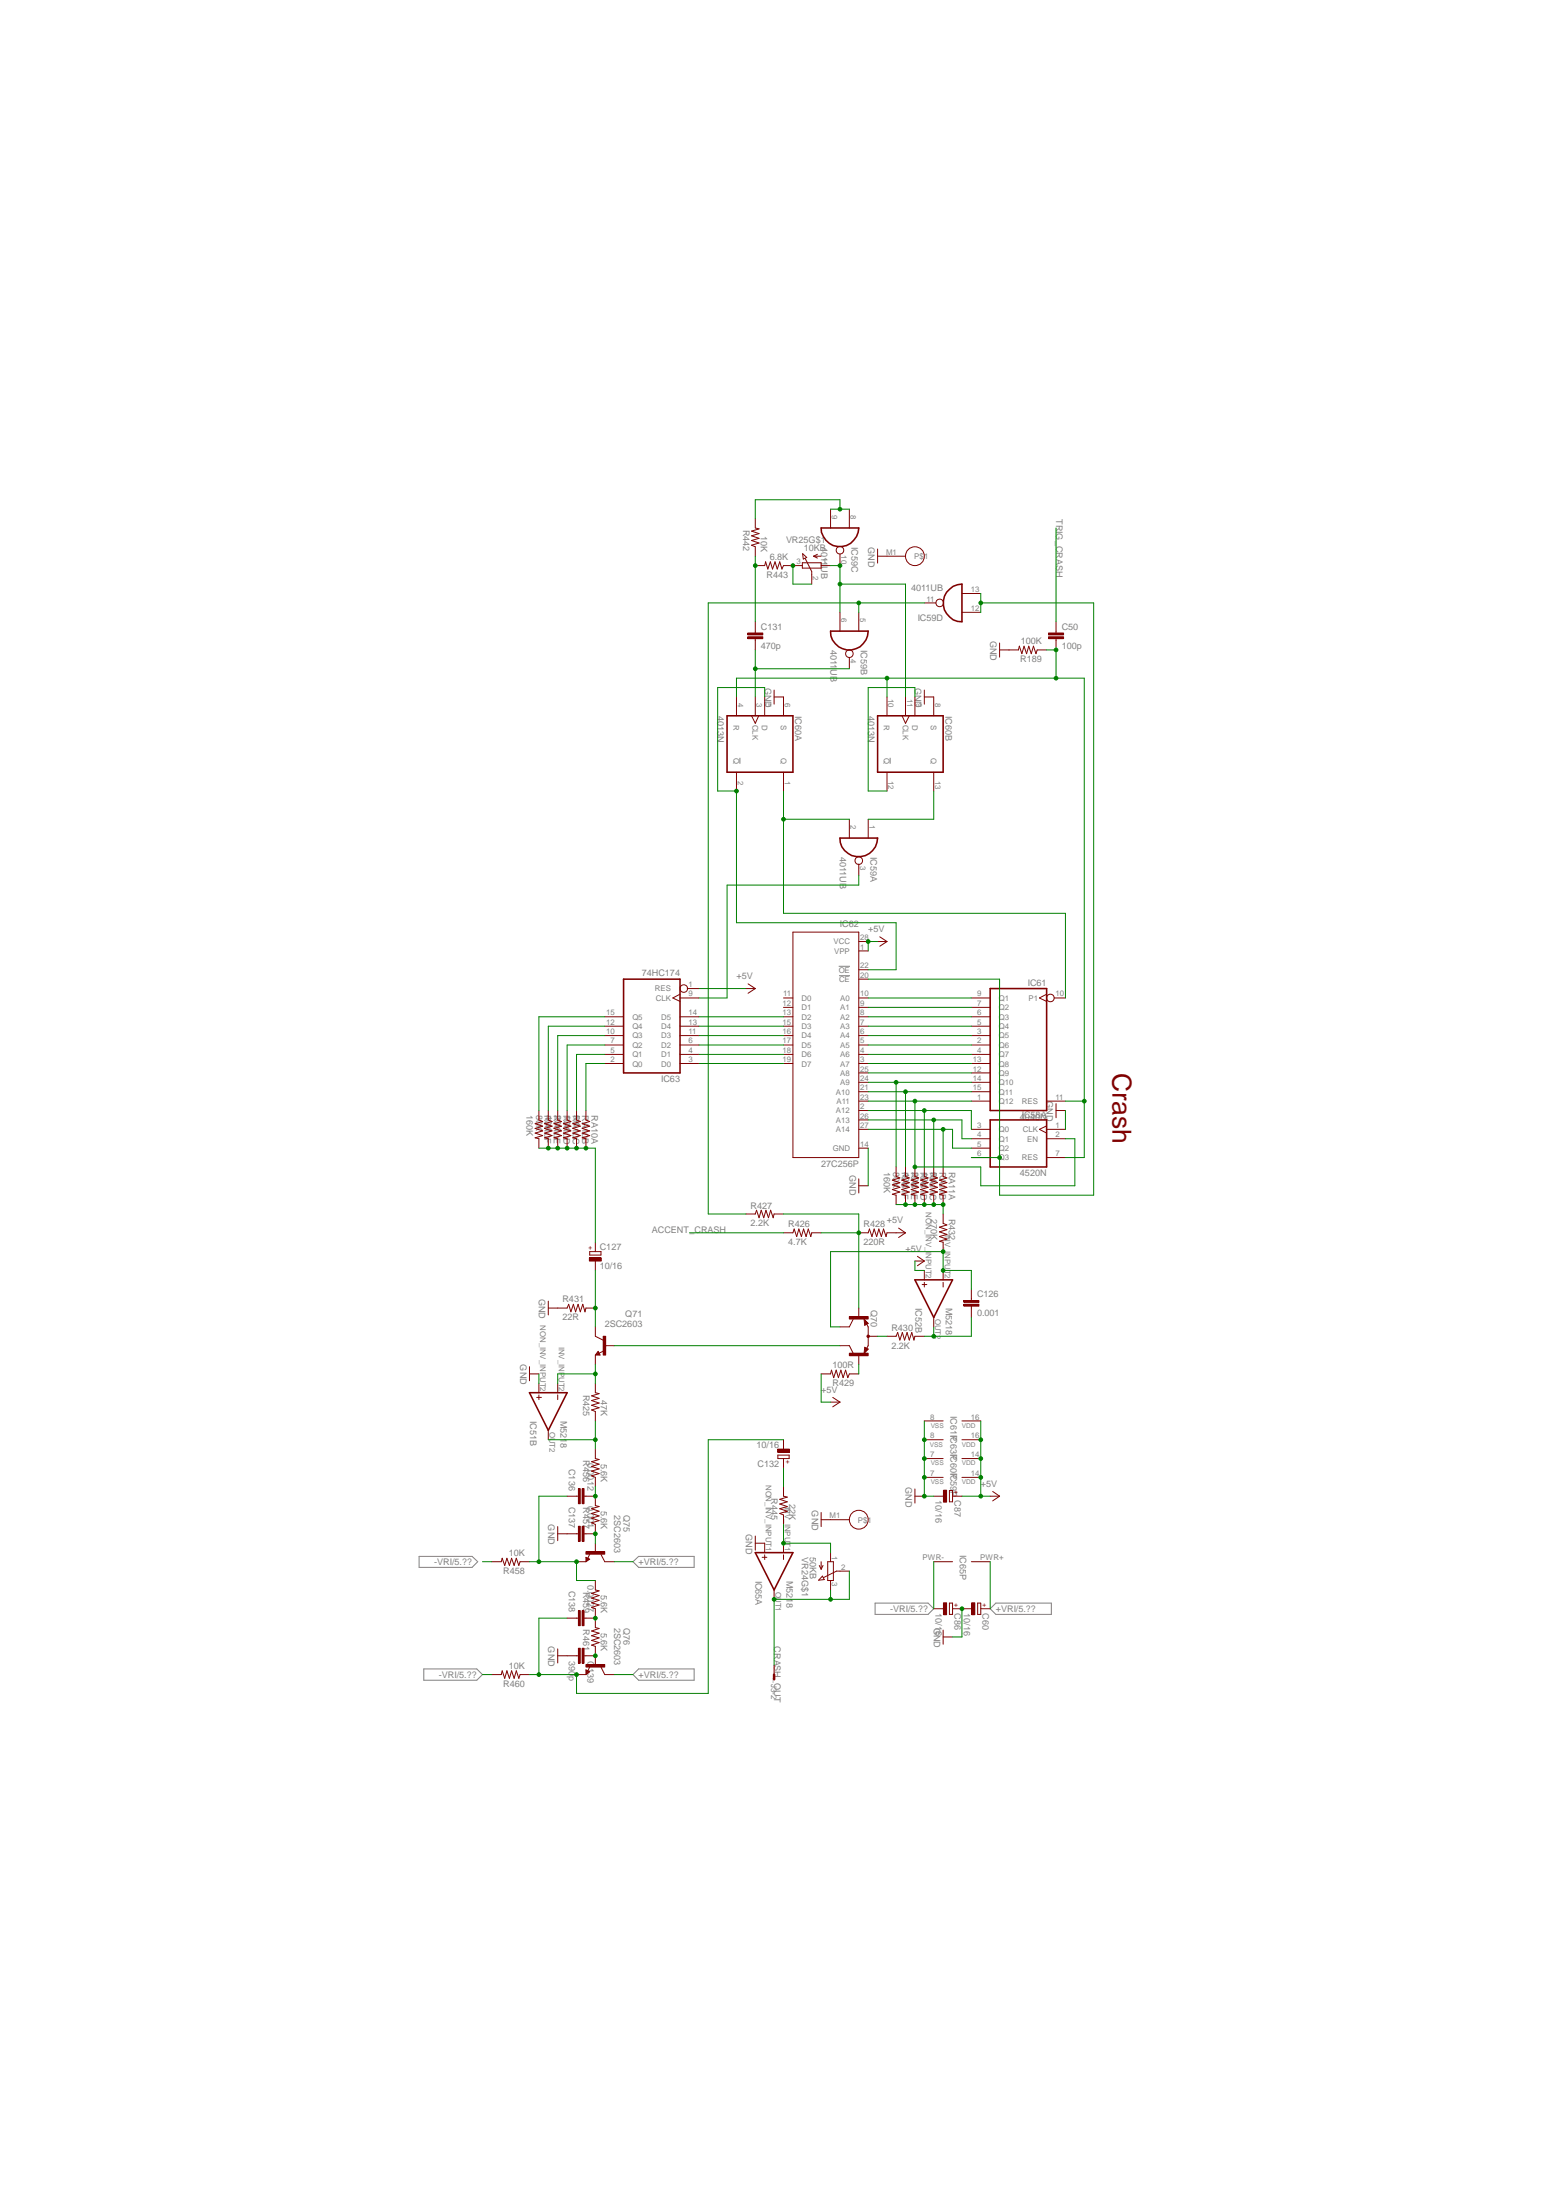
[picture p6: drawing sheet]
<svg xmlns="http://www.w3.org/2000/svg" width="210mm" height="297mm" viewBox="0 0 210 297" stroke-linecap="round" stroke-linejoin="round" font-family="sans-serif">
<path d="M99.9 102.3v.8M120.2 102.3v.8M113.2 130.5h1.5M113.3 131.7h1.4M56.6 210.1h7.1l.8 .8-.8 .7h-7.1zM85.4 210.9l.8-.8h7.5v1.5h-7.5zM118.1 216.4h7.2l.7 .8-.7 .8h-7.2zM133.7 217.2l.7-.8h7.5v1.6h-7.5zM57.2 225.3h7.2l.7 .8-.7 .8h-7.2zM85.4 226.1l.8-.8h7.5v1.6h-7.5z" fill="none" stroke="#808080" stroke-width=".13"/>
<path d="M98.1 96.6h8.9v7.7h-8.9zM118.5 96.6h8.8v7.7h-8.8zM133.7 133.5h7.6v16.4h-7.6z" fill="none" stroke="#800000" stroke-width=".21"/>
<g fill="none" stroke="#800000" stroke-width=".13">
<path d="M99.4 94.1v2.5M101.4 96.6l.6 1.1 .4-1.1M102 94.1v2.5M103.2 94.1v2.5M105.8 94.1v2.5M119.7 94.1v2.5M121.8 96.6l.4 1.1 .5-1.1M122.2 94.1v2.5M123.5 94.1v2.5M126 94.1v2.5M99.4 104.3v2.5M105.8 104.3v2.5"/>
<path d="M119.7 104.3v2.5M126 104.3v2.5M105.8 139.8h1.2M105.8 138.6h1.2M105.8 137.3h1.2M105.8 136h1.2M105.8 134.7h1.2M107 125.9h8.9v30.4h-8.9zM115.9 139.8h1.3M115.9 138.6h1.3M115.9 137.3h1.3M115.9 136h1.3"/>
<path d="M115.9 134.7h1.3M115.9 132.2h1.3M115.9 130.9h1.3M115.9 127.1h1.3M115.9 128.4h1.3M131.1 139.8h2.6M131.1 138.6h2.6M131.1 137.3h2.6M131.1 136h2.6M131.1 134.7h2.6M141.3 134.2l-1 .5 1 .5M142.3 134.7h1.5"/>
<path d="M105.8 141.1h1.2M105.8 142.4h1.2M105.8 143.6h1.2M115.9 148.7h1.3M115.9 141.1h1.3M115.9 142.4h1.3M115.9 144.9h1.3M115.9 143.6h1.3M115.9 146.1h1.3M115.9 147.4h1.3M115.9 155h1.3M115.9 152.5h1.3"/>
<path d="M115.9 149.9h1.3M115.9 151.2h1.3M131.1 148.7h2.6M131.1 141.1h2.6M131.1 142.4h2.6M131.1 144.9h2.6M131.1 143.6h2.6M131.1 146.1h2.6M131.1 147.4h2.6M141.3 148.7h2.5M79.6 169h1.5v.5h-1.5z"/>
<circle cx="141.8" cy="134.7" r=".51"/>
</g>
<path d="M79.6 169.8h1.6v.5h-1.6z" fill-rule="evenodd" fill="#800000"/>
<g fill="none" stroke="#800000" stroke-width=".13">
<path d="M102 70v1.3l.5 .1-1.1 .3 1.1 .3-1.1 .3 1.1 .4-1.1 .3 1.1 .3-1.1 .3 .6 .2v1.3M102 76.4h1.2l.1-.5 .3 .9 .4-.9 .3 .9 .3-.9 .3 .9 .4-.9 .3 .9 .2-.4h2.5M108.3 76h2.5v.7h-2.5zM108.3 74.8l.6 .5-.5 .2zM108.7 75.4l.9 1.8v1.7M109.8 75.1h1M109.8 75.1l.5 .2M110.3 74.8l-.5 .3M110.8 76.4h1.3M104.5 94.1h1.3M104.5 93.2v1.9M124.8 93.2v1.9"/>
<path d="M124.8 94.1h1.2M134.9 86.8v1.9M134.9 87.8h2.6l.1-.6 .3 1.1 .3-1.1 .4 1.1 .3-1.1 .3 1.1 .3-1.1 .3 1.1 .2-.5h1.3M141.5 86h2.1v.2h-2.1zM141.5 85.5h2.1v.2h-2.1zM142.6 83.9v1.6M142.6 86.2v1.6M81.6 139.8h2.6M81.6 138.6h2.6M81.6 137.3h2.6M91.8 134.2l-1 .5 1 .5M91.8 134.7h2.5"/>
<path d="M91.8 139.8h2.5M91.8 138.6h2.5M91.8 137.3h2.5M92.8 133.5h1.5M100.7 133.5h1.3M101 132.8l1 .7M102 133.5l-1 .6M72.7 149.9v1.3l.6 .2-1.1 .3 1.1 .4-1.1 .3 1.1 .3-1.1 .3 1.1 .3-1.1 .3 .5 .2v1.2M74 149.9v1.3l.5 .2-1 .3 1 .4-1 .3 1 .3-1 .3 1 .3-1 .3 .5 .2v1.2M75.3 149.9v1.3l.5 .2-1 .3 1 .4-1 .3 1 .3-1 .3 1 .3-1 .3 .5 .2v1.2M76.6 149.9v1.3l.5 .2-1.1 .3 1.1 .4-1.1 .3 1.1 .3-1.1 .3 1.1 .3-1.1 .3 .6 .2v1.2M77.8 149.9v1.3l.5 .2-1 .3 1 .4-1 .3 1 .3-1 .3 1 .3-1 .3 .5 .2v1.2"/>
<path d="M79.1 149.9v1.3l.5 .2-1 .3 1 .4-1 .3 1 .3-1 .3 1 .3-1 .3 .5 .2v1.2M81.6 143.6h2.6M81.6 142.4h2.6M81.6 141.1h2.6M91.8 143.6h2.5M91.8 142.4h2.5M91.8 141.1h2.5M121 157.6v1.2l.5 .2-1 .3 1 .4-1 .3 1 .3-1 .3 1 .3-1 .3 .5 .2v1.2M122.2 157.6v1.2l.5 .2-1 .3 1 .4-1 .3 1 .3-1 .3 1 .3-1 .3 .5 .2v1.2M123.5 157.6v1.2l.5 .2-1 .3 1 .4-1 .3 1 .3-1 .3 1 .3-1 .3 .5 .2v1.2M124.8 157.6v1.2l.5 .2-1 .3 1 .4-1 .3 1 .3-1 .3 1 .3-1 .3 .5 .2v1.2M126 157.6v1.2l.5 .2-1 .3 1 .4-1 .3 1 .3-1 .3 1 .3-1 .3 .5 .2v1.2"/>
<path d="M127.3 157.6v1.2l.5 .2-1 .3 1 .4-1 .3 1 .3-1 .3 1 .3-1 .3 .5 .2v1.2M79.6 169.8h1.6v.5h-1.6zM80.4 167.7v1.3M80.4 170.3v1.2M80.4 179.2v1.2l1 .5M115.2 178.1l-.5 1.1M116.6 178.1l.6 .6-.5 .2zM116.9 178.6v-.2l.1 .2-.2 .2-.1-.5 .4 .3-.3 .2M117 178.8l.2 .4v2.5l-.2 .4M123.5 170.3h1.3M123.8 169.6l1 .7M124.8 170.3l-1 .6"/>
<path d="M127.3 163.9v1.3l.5 .2-1 .3 1 .3-1 .3 1 .4-1 .3 1 .3-1 .3 .5 .1v1.3M130.1 176.1h2v.3h-2zM130.1 175.6h2v.2h-2zM131.1 174.1v1.5M131.1 176.4v1.5M80.4 183v1.2M80.7 182.5l.3 .5h-.6zM80.7 182.7v.1h.2l-.2-.2-.2 .3h.4M81.4 180.4h.4v2.6h-.4zM81.5 182.4l-.6 .3M81.6 181.7h1.3M114.7 181.7l.5 1"/>
<path d="M116.7 181.9l.5 .3-.6 .5zM116.8 182l.3 .2-.4 .4 .1-.5 .2 .1-.1 .2v-.2"/>
<circle cx="92.3" cy="133.5" r=".51"/>
</g>
<path d="M81.6 180.4v2.6" fill="none" stroke="#800000" stroke-width=".34"/>
<path d="M84.2 132.2h7.6v12.7h-7.6z" fill="none" stroke="#800000" stroke-width=".21"/>
<path d="M141.5 86.1h2.1M141.5 85.6h2.1M130.1 176.2h2M130.1 175.7h2" fill="none" stroke="#800000" stroke-width=".25"/>
<circle cx="117.2" cy="180.4" r=".17" fill="#800000"/>
<g fill="none" stroke="#800000" stroke-width=".13">
<path d="M115.9 159.2v1.9M74 176.6h2.6l.2-.5 .3 1 .3-1 .3 1 .3-1 .3 1 .4-1 .3 1 .1-.5h1.3M74 175.7v1.8M100.7 163.9h1.3l.1-.5 .4 1 .3-1 .3 1 .3-1 .3 1 .3-1 .4 1 .1-.5h1.3M105.8 166.5h1.2l.2-.6 .3 1.1 .3-1.1 .4 1.1 .3-1.1 .3 1.1 .3-1.1 .3 1.1 .2-.5h1.2M113.4 179.2h1.3M114.7 177.8h2.5v.3h-2.5zM115.9 176.6v1.3M115.9 166.5h1.3l.2-.6 .3 1.1 .3-1.1 .3 1.1 .3-1.1 .4 1.1 .3-1.1 .3 1.1 .1-.5h2.5M115.9 160.1h1.3M121.3 165.8l.9 .7M122.2 166.5l-.9 .6"/>
<path d="M71.5 185.5h1.2M71.5 184.5v1.9M80.4 186.8v1.2l.5 .2-1 .3 1 .3-1 .3 1 .3-1 .3 1 .4-1 .3 .5 .2v1.3M80.4 195.7v1.2l.5 .2-1 .3 1 .3-1 .3 1 .3-1 .3 1 .4-1 .3 .5 .2v1.2M105 196.5h1.5v.4h-1.5zM110.8 185.5h1.3l.1-.5 .3 1 .4-1 .3 1 .3-1 .3 1 .3-1 .3 1 .3-.5h1.2M112.1 189.3h1.3M112.4 188.7l1 .6M113.4 181.7h1.3M113.4 189.3l-1 .6M114.7 182.7h2.5v.3h-2.5zM115.9 183v1.2"/>
<path d="M117.2 180.4h1.3M119.7 180.4h1.3l.2-.5 .3 1 .3-1 .3 1 .3-1 .3 1 .4-1 .3 1 .1-.5h1.3M66.4 210.9h1.3l.1-.5 .3 1 .3-1 .4 1 .3-1 .3 1 .3-1 .3 1 .2-.5h1.3M75.3 207.1h2.8M75.3 206.1v1.9M76.6 202h1.5M76.6 218.5h1.5M77.8 210.9h1.3M78.1 201h.2v2h-.2zM78.1 206.1h.2v2h-.2zM78.1 217.5h.2v2h-.2zM78.6 201h.2v2h-.2z"/>
<path d="M78.6 206.1h.2v2h-.2zM78.6 217.5h.2v2h-.2zM78.8 202h1.6v1.3l.5 .1-1 .3 1 .3-1 .3 1 .4-1 .3 1 .3-1 .3 .5 .2v1.3h-1.6M78.8 218.5h1.6M79.1 209.5h2.5v.3h-2.5zM79.1 210.3l.5 .2-.5 .4zM79.2 210.4v.3l.3-.2-.3-.1v.2l.1-.1M79.6 209.8l-.3 .6M80.4 208.4v1.2M80.4 213.4v1.3l.5 .1-1 .3 1 .3-1 .4 1 .3-1 .3 1 .3-1 .3 .5 .2v2.5l.5 .2-1 .3 1 .3-1 .3 1 .3-1 .4 1 .3-1 .3 .5 .2v2.5M81.1 209.9l.5 1h1.3M102 208.4h1.2v1.2"/>
<path d="M102 207.4v1.9M102.9 210.3h.6M103.2 209.9v.7M104.5 214.7v1.2M105.8 200.7v1.3l.5 .1-1 .3 1 .4-1 .3 1 .3-1 .3 1 .3-1 .3 .5 .3v1.2M105.8 208.4v1.2M105.8 209.9v.7M110.6 211.4l.2 .5M110.8 210.9v1M111 212.8l.3 .5-.8 .1zM111.1 211.4l-.3 .5M111.7 210.9h.8v2.5h-.8z"/>
<path d="M112.1 209.6v1.3M112.1 213.4v1.3M114.7 212.1h-1.8l-1.8 .9M66.4 226.1h1.3l.1-.5 .3 1 .3-1 .4 1 .3-1 .3 1 .3-1 .3 1 .2-.5h1.3M75.3 222.6v1.9M75.3 223.6h1.3M77.8 226.1h1.3M79.1 224.7h2.5v.4h-2.5zM79.1 225.5l.5 .2-.5 .4zM79.2 225.6v.4l.3-.3-.3-.1v.2l.1-.1M79.6 225l-.3 .6M81.1 225.1l.5 1h1.3"/>
<circle cx="117.2" cy="180.4" r=".17"/>
</g>
<path d="M114.7 177.9h2.5M114.7 182.9h2.5M79.1 209.7h2.5M79.1 224.9h2.5" fill="none" stroke="#800000" stroke-width=".34"/>
<path d="M78.2 201v2M78.2 206.1v2M78.2 217.5v2M78.7 201v2M78.7 206.1v2M78.7 217.5v2" fill="none" stroke="#800000" stroke-width=".25"/>
<path d="M102 209.6h5l-2.5 5.1z" fill="none" stroke="#800000" stroke-width=".21"/>
<path d="M105 195.7h1.6v.4h-1.6z" fill-rule="evenodd" fill="#800000"/>
<path d="M105 195.7h1.6v.4h-1.6zM105.8 194.4v1.3M105.8 196.9v1.3M132 216.4h.4v1.6h-.4z" fill="none" stroke="#800000" stroke-width=".13"/>
<path d="M131.2 216.4h.4v1.6h-.4z" fill-rule="evenodd" fill="#800000"/>
<path d="M128.2 216.4h.4v1.6h-.4zM129.9 217.2h1.2M131.2 216.4h.4v1.6h-.4zM132.4 217.2h1.3" fill="none" stroke="#800000" stroke-width=".13"/>
<path d="M127.4 216.4h.4v1.6h-.4z" fill-rule="evenodd" fill="#800000"/>
<g fill="none" stroke="#800000" stroke-width=".13">
<path d="M124.8 194.4h2.5M124.8 191.9h2.5M124.8 196.9h2.5M129.9 194.4h2.5M129.9 191.9h2.5M129.9 196.9h2.5M126 217.2h1.3M126 210.9h2.6M127.4 216.4h.4v1.6h-.4zM128.2 201.2h.4v1.6h-.4zM128.6 217.2h1.3M131.1 210.9h2.6"/>
<path d="M127.3 220.1v1.9M127.3 221h1.3"/>
</g>
<path d="M127.4 201.2h.4v1.6h-.4z" fill-rule="evenodd" fill="#800000"/>
<g fill="none" stroke="#800000" stroke-width=".13">
<path d="M112.1 68.7v2.6M113.4 74.8v1.6M114.7 68.7v2.6M118.5 75.1h3.7M118.5 74.1v1.9M100.9 86h2.1v.2h-2.1zM100.9 85.5h2.1v.2h-2.1zM102 83.9v1.6M102 86.2v1.6M113.4 82.7v2.5M114.7 88.8v1.5M115.9 82.7v2.5"/>
<path d="M124.8 81.4h1.5M129.9 82.7h2.5M129.9 80.1h2.5M114.7 110.6v2.6M115.9 116.7v1.5M117.2 110.6v2.6M118.5 127.1h1.2M118.8 126.5l.9 .6M119.7 127.1l-.9 .7M131.1 152.5h2.6M131.1 153.8h2.6M131.1 155h2.6"/>
<path d="M131.1 156.3h2.6M141.3 152l-1 .5 1 .5M141.3 152.5h2.5M141.3 153.8h2.5M141.3 156.3h2.5M142.6 149v1.9M142.6 149.9h1.2M124.5 173.4h.6M124.8 171.5v1.3M124.8 173.1v.7M126 177.9v1.3M127.3 171.5v1.3"/>
<path d="M127.3 173.1v.7M72.4 188.7h.7M72.7 186.8v1.2M72.7 188.3v.7M74 193.1v1.3M75.3 186.8v1.2M75.3 188.3v.7M124.8 199.5h2.5M129.9 199.5h2.5M110.8 205.2h3.9M110.8 204.2v1.9M123.5 202h1.3"/>
<path d="M123.5 201v1.9M126 202h1.3M127.4 201.2h.4v1.6h-.4zM128.6 202h1.3M133.7 202h1.2M134 201.4l.9 .6M134.9 202l-.9 .6M76.6 223.6h1.5M78.1 222.5h.2v2.1h-.2zM78.6 222.5h.2v2.1h-.2zM78.8 223.6h1.6M104.5 224.8v1.3"/>
<circle cx="113.4" cy="74.3" r=".51"/>
<circle cx="123.5" cy="75.1" r="1.27"/>
<circle cx="114.7" cy="88.3" r=".51"/>
<circle cx="126.8" cy="81.4" r=".51"/>
<circle cx="115.9" cy="116.2" r=".51"/>
<circle cx="115.9" cy="205.2" r="1.27"/>
</g>
<path d="M110.8 71.3h5.1a2.54 2.54 0 0 1-2.5 2.5 2.54 2.54 0 0 1-2.6-2.5zM127.8 80a2.49 2.49 0 0 1 2.1-1.1v5a2.54 2.54 0 0 1-2.1-3.9zM112.1 85.2h5.1a2.54 2.54 0 0 1-2.5 2.6 2.54 2.54 0 0 1-2.6-2.6zM113.4 113.2h5.1a2.54 2.54 0 0 1-2.6 2.5 2.54 2.54 0 0 1-2.5-2.5zM133.7 151.2h7.6v6.4h-7.6zM123.5 172.8h5.1l-2.6 5.1zM71.5 188h5.1l-2.6 5.1z" fill="none" stroke="#800000" stroke-width=".21"/>
<path d="M104.5 226.1v.6" fill="none" stroke="#800000" stroke-width=".34"/>
<path d="M100.9 86.1h2.1M100.9 85.6h2.1M78.2 222.5v2.1M78.7 222.5v2.1" fill="none" stroke="#800000" stroke-width=".25"/>
<path d="M113.4 76.4v6.3M113.4 78.9h8.8v15.2" fill="none" stroke="#008000" stroke-width=".13"/>
<circle cx="113.4" cy="78.9" r=".25" fill="#008000"/>
<g fill="none" stroke="#008000" stroke-width=".13">
<path d="M112.1 76.4h1.3"/>
<circle cx="113.4" cy="78.9" r=".25"/>
</g>
<circle cx="113.4" cy="76.4" r=".25" fill="#008000"/>
<g fill="none" stroke="#008000" stroke-width=".13">
<path d="M112.1 68.7h2.6M113.4 68.7v-1.2h-11.4v2.5"/>
<circle cx="113.4" cy="76.4" r=".25"/>
</g>
<circle cx="113.4" cy="68.7" r=".25" fill="#008000"/>
<g fill="none" stroke="#008000" stroke-width=".13">
<path d="M102 75.1v1.3"/>
<circle cx="113.4" cy="68.7" r=".25"/>
</g>
<circle cx="101.9" cy="76.4" r=".25" fill="#008000"/>
<g fill="none" stroke="#008000" stroke-width=".13">
<path d="M102 76.4v7.5M95.6 81.4h29.2M115.9 81.4v1.3"/>
<circle cx="101.9" cy="76.4" r=".25"/>
</g>
<circle cx="115.9" cy="81.4" r=".25" fill="#008000"/>
<g fill="none" stroke="#008000" stroke-width=".13">
<path d="M95.6 81.4v82.5h5.1M102 90.3h12.7M102 87.8v6.3"/>
<circle cx="115.9" cy="81.4" r=".25"/>
</g>
<circle cx="101.9" cy="90.3" r=".25" fill="#008000"/>
<g fill="none" stroke="#008000" stroke-width=".13">
<path d="M72.7 185.5v1.3M129.9 217.2v3.8h-1.3"/>
<circle cx="101.9" cy="90.3" r=".25"/>
</g>
<circle cx="129.8" cy="217.2" r=".25" fill="#008000"/>
<g fill="none" stroke="#008000" stroke-width=".13">
<path d="M124.8 191.9v10.1h1.2"/>
<circle cx="129.8" cy="217.2" r=".25"/>
</g>
<circle cx="124.8" cy="202" r=".25" fill="#008000"/>
<circle cx="124.8" cy="202" r=".25" fill="none" stroke="#008000" stroke-width=".13"/>
<circle cx="124.8" cy="196.9" r=".25" fill="#008000"/>
<circle cx="124.8" cy="196.9" r=".25" fill="none" stroke="#008000" stroke-width=".13"/>
<circle cx="124.8" cy="194.4" r=".25" fill="#008000"/>
<circle cx="124.8" cy="194.4" r=".25" fill="none" stroke="#008000" stroke-width=".13"/>
<circle cx="124.8" cy="199.5" r=".25" fill="#008000"/>
<g fill="none" stroke="#008000" stroke-width=".13">
<path d="M103.2 94.1v-1.3h-6.3v14h2.5v17.8h21.6M123.5 94.1v-1.3h-6.3v14h2.5M117.2 155v5.1M143.8 149.9v2.6"/>
<circle cx="124.8" cy="199.5" r=".25"/>
</g>
<circle cx="99.4" cy="106.8" r=".25" fill="#008000"/>
<g fill="none" stroke="#008000" stroke-width=".13">
<path d="M115.9 118.2v1.3h-17.8v15.2h-3.8M126 106.8v3.8h-8.8M94.3 133.5h6.4M121 124.6v6.3h-3.8M123.5 170.3v1.2h1.3M110.8 185.5v3.8h1.3M132.4 191.9v10.1M129.9 202h3.8"/>
<circle cx="99.4" cy="106.8" r=".25"/>
</g>
<circle cx="132.4" cy="194.4" r=".25" fill="#008000"/>
<circle cx="132.4" cy="194.4" r=".25" fill="none" stroke="#008000" stroke-width=".13"/>
<circle cx="132.4" cy="196.9" r=".25" fill="#008000"/>
<circle cx="132.4" cy="196.9" r=".25" fill="none" stroke="#008000" stroke-width=".13"/>
<circle cx="132.4" cy="202" r=".25" fill="#008000"/>
<circle cx="132.4" cy="202" r=".25" fill="none" stroke="#008000" stroke-width=".13"/>
<circle cx="132.4" cy="199.5" r=".25" fill="#008000"/>
<g fill="none" stroke="#008000" stroke-width=".13">
<path d="M118.5 127.1h-1.3v1.3"/>
<circle cx="132.4" cy="199.5" r=".25"/>
</g>
<circle cx="117.2" cy="127.1" r=".25" fill="#008000"/>
<g fill="none" stroke="#008000" stroke-width=".13">
<path d="M105.8 106.8v16.5M105.8 110.6h8.9"/>
<circle cx="117.2" cy="127.1" r=".25"/>
</g>
<circle cx="105.8" cy="110.6" r=".25" fill="#008000"/>
<g fill="none" stroke="#008000" stroke-width=".13">
<path d="M105.8 123.3h38v11.4M72.7 155h7.7v12.7"/>
<circle cx="105.8" cy="110.6" r=".25"/>
</g>
<circle cx="74" cy="155" r=".25" fill="#008000"/>
<circle cx="74" cy="155" r=".25" fill="none" stroke="#008000" stroke-width=".13"/>
<circle cx="75.3" cy="155" r=".25" fill="#008000"/>
<circle cx="75.3" cy="155" r=".25" fill="none" stroke="#008000" stroke-width=".13"/>
<circle cx="76.5" cy="155" r=".25" fill="#008000"/>
<circle cx="76.5" cy="155" r=".25" fill="none" stroke="#008000" stroke-width=".13"/>
<circle cx="77.8" cy="155" r=".25" fill="#008000"/>
<circle cx="77.8" cy="155" r=".25" fill="none" stroke="#008000" stroke-width=".13"/>
<circle cx="79.1" cy="155" r=".25" fill="#008000"/>
<g fill="none" stroke="#008000" stroke-width=".13">
<path d="M121 162.6h6.3v1.3"/>
<circle cx="79.1" cy="155" r=".25"/>
</g>
<circle cx="127.3" cy="162.6" r=".25" fill="#008000"/>
<circle cx="127.3" cy="162.6" r=".25" fill="none" stroke="#008000" stroke-width=".13"/>
<circle cx="126" cy="162.6" r=".25" fill="#008000"/>
<circle cx="126" cy="162.6" r=".25" fill="none" stroke="#008000" stroke-width=".13"/>
<circle cx="124.8" cy="162.6" r=".25" fill="#008000"/>
<circle cx="124.8" cy="162.6" r=".25" fill="none" stroke="#008000" stroke-width=".13"/>
<circle cx="123.5" cy="162.6" r=".25" fill="#008000"/>
<circle cx="123.5" cy="162.6" r=".25" fill="none" stroke="#008000" stroke-width=".13"/>
<circle cx="122.2" cy="162.6" r=".25" fill="#008000"/>
<g fill="none" stroke="#008000" stroke-width=".13">
<path d="M131.1 174.1v-2.6h-3.8v-2.5h-15.2v10.2h1.3"/>
<circle cx="122.2" cy="162.6" r=".25"/>
</g>
<circle cx="127.3" cy="169" r=".25" fill="#008000"/>
<circle cx="127.3" cy="169" r=".25" fill="none" stroke="#008000" stroke-width=".13"/>
<circle cx="127.3" cy="171.5" r=".25" fill="#008000"/>
<g fill="none" stroke="#008000" stroke-width=".13">
<path d="M126 179.2v1.2M131.1 177.9v2.5h-6.3"/>
<circle cx="127.3" cy="171.5" r=".25"/>
</g>
<circle cx="126" cy="180.4" r=".25" fill="#008000"/>
<g fill="none" stroke="#008000" stroke-width=".13">
<path d="M80.4 171.5v7.7M115.9 184.2v1.3"/>
<circle cx="126" cy="180.4" r=".25"/>
</g>
<circle cx="80.4" cy="176.6" r=".25" fill="#008000"/>
<g fill="none" stroke="#008000" stroke-width=".13">
<path d="M105.8 163.9h10.1v12.7M110.8 166.5h5.1"/>
<circle cx="80.4" cy="176.6" r=".25"/>
</g>
<circle cx="115.9" cy="166.5" r=".25" fill="#008000"/>
<g fill="none" stroke="#008000" stroke-width=".13">
<path d="M82.9 181.7h30.5"/>
<circle cx="115.9" cy="166.5" r=".25"/>
</g>
<circle cx="80.4" cy="218.5" r=".25" fill="#008000"/>
<circle cx="80.4" cy="218.5" r=".25" fill="none" stroke="#008000" stroke-width=".13"/>
<circle cx="80.4" cy="202" r=".25" fill="#008000"/>
<g fill="none" stroke="#008000" stroke-width=".13">
<path d="M80.4 200.7v1.3"/>
<circle cx="80.4" cy="202" r=".25"/>
</g>
<circle cx="80.4" cy="207.1" r=".25" fill="#008000"/>
<g fill="none" stroke="#008000" stroke-width=".13">
<path d="M80.4 207.1v1.3"/>
<circle cx="80.4" cy="207.1" r=".25"/>
</g>
<circle cx="80.4" cy="223.6" r=".25" fill="#008000"/>
<g fill="none" stroke="#008000" stroke-width=".13">
<path d="M80.4 184.2v2.6M80.4 185.5h-5.1v1.3"/>
<circle cx="80.4" cy="223.6" r=".25"/>
</g>
<circle cx="80.4" cy="185.5" r=".25" fill="#008000"/>
<g fill="none" stroke="#008000" stroke-width=".13">
<path d="M74 194.4h6.4M80.4 191.9v3.8"/>
<circle cx="80.4" cy="185.5" r=".25"/>
</g>
<circle cx="80.4" cy="194.4" r=".25" fill="#008000"/>
<g fill="none" stroke="#008000" stroke-width=".13">
<path d="M71.5 210.9h6.3v2.5h2.6M76.6 202h-3.9v8.9"/>
<circle cx="80.4" cy="194.4" r=".25"/>
</g>
<circle cx="72.7" cy="210.9" r=".25" fill="#008000"/>
<circle cx="72.7" cy="210.9" r=".25" fill="none" stroke="#008000" stroke-width=".13"/>
<circle cx="77.8" cy="210.9" r=".25" fill="#008000"/>
<g fill="none" stroke="#008000" stroke-width=".13">
<path d="M76.6 218.5h-3.9v7.6M71.5 226.1h6.3"/>
<circle cx="77.8" cy="210.9" r=".25"/>
</g>
<circle cx="72.7" cy="226.1" r=".25" fill="#008000"/>
<g fill="none" stroke="#008000" stroke-width=".13">
<path d="M105.8 194.4h-10.2v34.2h-17.8v-2.5"/>
<circle cx="72.7" cy="226.1" r=".25"/>
</g>
<circle cx="77.8" cy="226.1" r=".25" fill="#008000"/>
<g fill="none" stroke="#008000" stroke-width=".13">
<path d="M105.8 205.8v2.6h6.3v1.2"/>
<circle cx="77.8" cy="226.1" r=".25"/>
</g>
<circle cx="105.8" cy="208.4" r=".25" fill="#008000"/>
<g fill="none" stroke="#008000" stroke-width=".13">
<path d="M119.7 91.6v2.5M142.6 91.6h-43.2v2.5M105.8 198.2v2.5"/>
<circle cx="105.8" cy="208.4" r=".25"/>
</g>
<circle cx="119.7" cy="91.6" r=".25" fill="#008000"/>
<g fill="none" stroke="#008000" stroke-width=".13">
<path d="M142.6 87.8v3.8"/>
<circle cx="119.7" cy="91.6" r=".25"/>
</g>
<circle cx="142.5" cy="87.8" r=".25" fill="#008000"/>
<g fill="none" stroke="#008000" stroke-width=".13">
<path d="M141.3 87.8h1.3M142.6 91.6h3.8"/>
<circle cx="142.5" cy="87.8" r=".25"/>
</g>
<circle cx="142.5" cy="91.6" r=".25" fill="#008000"/>
<g fill="none" stroke="#008000" stroke-width=".13">
<path d="M146.4 91.6v64.7h-2.6M143.8 148.7h2.6"/>
<circle cx="142.5" cy="91.6" r=".25"/>
</g>
<circle cx="146.4" cy="148.7" r=".25" fill="#008000"/>
<g fill="none" stroke="#008000" stroke-width=".13">
<path d="M117.2 148.7h13.9M123.5 148.7v8.9"/>
<circle cx="146.4" cy="148.7" r=".25"/>
</g>
<circle cx="123.5" cy="148.7" r=".25" fill="#008000"/>
<g fill="none" stroke="#008000" stroke-width=".13">
<path d="M143.8 153.8h1.3v6.3h-12.7v-2.5h-8.9"/>
<circle cx="123.5" cy="148.7" r=".25"/>
</g>
<circle cx="123.5" cy="157.6" r=".25" fill="#008000"/>
<g fill="none" stroke="#008000" stroke-width=".13">
<path d="M117.2 139.8h13.9M117.2 138.6h13.9M117.2 137.3h13.9M117.2 136h13.9M117.2 134.7h13.9M117.2 141.1h13.9M117.2 142.4h13.9M117.2 144.9h13.9M117.2 143.6h13.9M117.2 146.1h13.9M121 146.1v11.5"/>
<circle cx="123.5" cy="157.6" r=".25"/>
</g>
<circle cx="121" cy="146.1" r=".25" fill="#008000"/>
<g fill="none" stroke="#008000" stroke-width=".13">
<path d="M117.2 147.4h13.9M122.2 147.4v10.2"/>
<circle cx="121" cy="146.1" r=".25"/>
</g>
<circle cx="122.2" cy="147.4" r=".25" fill="#008000"/>
<g fill="none" stroke="#008000" stroke-width=".13">
<path d="M117.2 149.9h13.9v2.6M124.8 149.9v7.7"/>
<circle cx="122.2" cy="147.4" r=".25"/>
</g>
<circle cx="124.8" cy="149.9" r=".25" fill="#008000"/>
<g fill="none" stroke="#008000" stroke-width=".13">
<path d="M117.2 151.2h12.7v2.6h1.2M126 151.2v6.4"/>
<circle cx="124.8" cy="149.9" r=".25"/>
</g>
<circle cx="126" cy="151.2" r=".25" fill="#008000"/>
<g fill="none" stroke="#008000" stroke-width=".13">
<path d="M117.2 152.5h11.4v2.5h2.5M127.3 152.5v5.1"/>
<circle cx="126" cy="151.2" r=".25"/>
</g>
<circle cx="127.3" cy="152.5" r=".25" fill="#008000"/>
<g fill="none" stroke="#008000" stroke-width=".13">
<path d="M132.4 81.4h15.2v80h-12.7v-29.2h-17.7M132.4 80.1v2.6M131.1 156.3h3.8"/>
<circle cx="127.3" cy="152.5" r=".25"/>
</g>
<circle cx="132.4" cy="81.4" r=".25" fill="#008000"/>
<circle cx="132.4" cy="81.4" r=".25" fill="none" stroke="#008000" stroke-width=".13"/>
<circle cx="134.9" cy="156.3" r=".25" fill="#008000"/>
<g fill="none" stroke="#008000" stroke-width=".13">
<path d="M142.6 71.3v12.6M81.6 139.8h-6.3v10.1M81.6 138.6h-7.6v11.3M81.6 137.3h-8.9v12.6M94.3 139.8h11.5M94.3 138.6h11.5M94.3 137.3h11.5M81.6 143.6h-2.5v6.3M81.6 142.4h-3.8v7.5M81.6 141.1h-5v8.8M94.3 143.6h11.5M94.3 142.4h11.5"/>
<path d="M94.3 141.1h11.5M93.1 166.5h12.7M112.1 214.7v1.2M114.7 212.1v3.8h-10.2"/>
<circle cx="134.9" cy="156.3" r=".25"/>
</g>
<circle cx="112.1" cy="215.9" r=".25" fill="#008000"/>
<g fill="none" stroke="#008000" stroke-width=".13">
<path d="M104.5 215.9v8.9"/>
<circle cx="112.1" cy="215.9" r=".25"/>
</g>
<circle cx="104.5" cy="215.9" r=".25" fill="#008000"/>
<g fill="none" stroke="#008000" stroke-width=".13">
<path d="M107 76.4v2.5h2.6M118.5 180.4h1.2M65.1 210.9h1.3M82.9 210.9h2.5M126 210.9v6.3M133.7 210.9v6.3M65.1 226.1h1.3M82.9 226.1h2.5"/>
<circle cx="104.5" cy="215.9" r=".25"/>
</g>
<circle cx="107" cy="76.4" r=".25" fill="#008000"/>
<circle cx="107" cy="76.4" r=".25" fill="none" stroke="#008000" stroke-width=".13"/>
<text font-size="3.6" fill="#800000" x="150.2" y="144.9" transform="rotate(90 150.2 144.9)">Crash</text>
<g font-size="1.2" fill="#808080">
<text x="100.3" y="71.5" transform="rotate(90 100.3 71.5)">R442</text>
<text x="142.6" y="70" transform="rotate(90 142.6 70)">TRIG_CRASH</text>
<text x="102.7" y="72.3" transform="rotate(90 102.7 72.3)">10K</text>
<text x="103.5" y="78">R443</text>
<text x="103.9" y="75.6">6.8K</text>
<text x="106.1" y="73.4">VR25G$1</text>
<text x="108.5" y="74.5">10KB</text>
<text x="110.8" y="73.8" transform="rotate(90 110.8 73.8)">4011UB</text>
<text x="114.9" y="73.8" transform="rotate(90 114.9 73.8)">IC59C</text>
<text x="117.2" y="73.8" transform="rotate(90 117.2 73.8)">GND</text>
<text x="123" y="79.8">4011UB</text>
<text x="123.9" y="83.9">IC59D</text>
<text x="102.7" y="87.6">470p</text>
<text x="102.7" y="85">C131</text>
<text x="112.1" y="87.8" transform="rotate(90 112.1 87.8)">4011UB</text>
<text x="116.2" y="87.8" transform="rotate(90 116.2 87.8)">IC59B</text>
<text x="133.7" y="86.5" transform="rotate(90 133.7 86.5)">GND</text>
<text x="137.7" y="89.4">R189</text>
<text x="137.8" y="87">100K</text>
<text x="143.3" y="85">C50</text>
<text x="143.3" y="87.6">100p</text>
<text x="103.2" y="92.8" transform="rotate(90 103.2 92.8)">GND</text>
<text x="123.5" y="92.8" transform="rotate(90 123.5 92.8)">GND</text>
<text x="96.9" y="96.6" transform="rotate(90 96.9 96.6)">4013N</text>
<text x="107.3" y="96.6" transform="rotate(90 107.3 96.6)">IC60A</text>
<text x="117.2" y="96.6" transform="rotate(90 117.2 96.6)">4013N</text>
<text x="127.6" y="96.6" transform="rotate(90 127.6 96.6)">IC60B</text>
<text x="113.4" y="115.7" transform="rotate(90 113.4 115.7)">4011UB</text>
<text x="117.5" y="115.7" transform="rotate(90 117.5 115.7)">IC59A</text>
<text x="113.4" y="125.2">IC62</text>
<text x="117.2" y="125.9">+5V</text>
<text x="86.6" y="131.8">74HC174</text>
<text x="99.4" y="132.2">+5V</text>
<text x="138.7" y="133.1">IC61</text>
<text x="89.3" y="146.1">IC63</text>
<text x="141.3" y="148.7" transform="rotate(90 141.3 148.7)">GND</text>
<text x="71.1" y="150.6" transform="rotate(90 71.1 150.6)">160K</text>
<text x="72.4" y="150.6" transform="rotate(90 72.4 150.6)">80K</text>
<text x="73.5" y="150.6" transform="rotate(90 73.5 150.6)">RA10F</text>
<text x="73.6" y="150.6" transform="rotate(90 73.6 150.6)">40K</text>
<text x="74.8" y="150.6" transform="rotate(90 74.8 150.6)">RA10E</text>
<text x="74.9" y="150.6" transform="rotate(90 74.9 150.6)">20K</text>
<text x="76" y="150.6" transform="rotate(90 76 150.6)">RA10D</text>
<text x="76.2" y="150.6" transform="rotate(90 76.2 150.6)">10K</text>
<text x="77.3" y="150.6" transform="rotate(90 77.3 150.6)">RA10C</text>
<text x="77.4" y="150.6" transform="rotate(90 77.4 150.6)">5K</text>
<text x="78.6" y="150.6" transform="rotate(90 78.6 150.6)">RA10B</text>
<text x="79.9" y="150.6" transform="rotate(90 79.9 150.6)">RA10A</text>
<text x="137.7" y="151.2">4040N</text>
<text x="137.9" y="150.9">IC58A</text>
<text x="110.8" y="157.6">27C256P</text>
<text x="114.7" y="158.6" transform="rotate(90 114.7 158.6)">GND</text>
<text x="119.3" y="158.2" transform="rotate(90 119.3 158.2)">160K</text>
<text x="120.6" y="158.2" transform="rotate(90 120.6 158.2)">80K</text>
<text x="121.7" y="158.2" transform="rotate(90 121.7 158.2)">RA11F</text>
<text x="121.8" y="158.2" transform="rotate(90 121.8 158.2)">40K</text>
<text x="123" y="158.2" transform="rotate(90 123 158.2)">RA11E</text>
<text x="123.1" y="158.2" transform="rotate(90 123.1 158.2)">20K</text>
<text x="124.3" y="158.2" transform="rotate(90 124.3 158.2)">RA11D</text>
<text x="124.4" y="158.2" transform="rotate(90 124.4 158.2)">10K</text>
<text x="125.5" y="158.2" transform="rotate(90 125.5 158.2)">RA11C</text>
<text x="125.7" y="158.2" transform="rotate(90 125.7 158.2)">5K</text>
<text x="126.8" y="158.2" transform="rotate(90 126.8 158.2)">RA11B</text>
<text x="128.1" y="158.2" transform="rotate(90 128.1 158.2)">RA11A</text>
<text x="137.7" y="158.8">4520N</text>
<text x="88" y="166.5">ACCENT_CRASH</text>
<text x="101.3" y="165.6">2.2K</text>
<text x="101.3" y="163.2">R427</text>
<text x="106.4" y="165.7">R426</text>
<text x="116.6" y="165.7">R428</text>
<text x="119.7" y="165.2">+5V</text>
<text x="125.7" y="164.5" transform="rotate(90 125.7 164.5)">270K</text>
<text x="128.1" y="164.5" transform="rotate(90 128.1 164.5)">R432</text>
<text x="81" y="171.3">10/16</text>
<text x="81" y="168.7">C127</text>
<text x="106.4" y="168.1">4.7K</text>
<text x="116.6" y="168.1">220R</text>
<text x="122.2" y="169">+5V</text>
<text x="72.7" y="175.3" transform="rotate(90 72.7 175.3)">GND</text>
<text x="75.9" y="178.3">22R</text>
<text x="75.9" y="175.8">R431</text>
<text x="81.6" y="179.2">2SC2603</text>
<text x="84.4" y="177.9">Q71</text>
<text x="117.5" y="176.8" transform="rotate(90 117.5 176.8)">Q70</text>
<text x="120.3" y="179.7">R430</text>
<text x="123.6" y="176.6" transform="rotate(90 123.6 176.6)">IC52B</text>
<text x="127.7" y="176.6" transform="rotate(90 127.7 176.6)">M5218</text>
<text x="131.9" y="177.7">0.001</text>
<text x="131.9" y="175.2">C126</text>
<text x="70.2" y="184.2" transform="rotate(90 70.2 184.2)">GND</text>
<text x="112.4" y="184.7">100R</text>
<text x="120.3" y="182.1">2.2K</text>
<text x="71.6" y="191.9" transform="rotate(90 71.6 191.9)">IC51B</text>
<text x="75.7" y="191.9" transform="rotate(90 75.7 191.9)">M5218</text>
<text x="78.7" y="188.3" transform="rotate(90 78.7 188.3)">R425</text>
<text x="81.1" y="189.1" transform="rotate(90 81.1 189.1)">47K</text>
<text x="110.8" y="188">+5V</text>
<text x="112.4" y="187.2">R429</text>
<text x="128.3" y="191.2" transform="rotate(90 128.3 191.2)">IC61P</text>
<text x="78.7" y="197.2" transform="rotate(90 78.7 197.2)">R456</text>
<text x="79.3" y="197.5" transform="rotate(90 79.3 197.5)">0.0012</text>
<text x="81.1" y="197.6" transform="rotate(90 81.1 197.6)">5.6K</text>
<text x="102.1" y="195.5">10/16</text>
<text x="128.3" y="193.8" transform="rotate(90 128.3 193.8)">IC63P</text>
<text x="128.3" y="196.3" transform="rotate(90 128.3 196.3)">IC60P</text>
<text x="76.8" y="198.3" transform="rotate(90 76.8 198.3)">C136</text>
<text x="76.8" y="203.4" transform="rotate(90 76.8 203.4)">C137</text>
<text x="78.7" y="203.5" transform="rotate(90 78.7 203.5)">R457</text>
<text x="79.3" y="203.3" transform="rotate(90 79.3 203.3)">0.001</text>
<text x="81.1" y="204" transform="rotate(90 81.1 204)">5.6K</text>
<text x="102.2" y="198">C132</text>
<text x="104.1" y="202.3" transform="rotate(90 104.1 202.3)">R445</text>
<text x="106.5" y="203" transform="rotate(90 106.5 203)">22K</text>
<text x="109.6" y="203.9" transform="rotate(90 109.6 203.9)">GND</text>
<text x="122.2" y="200.7" transform="rotate(90 122.2 200.7)">GND</text>
<text x="126.3" y="202.6" transform="rotate(90 126.3 202.6)">10/16</text>
<text x="128.3" y="198.8" transform="rotate(90 128.3 198.8)">IC59P</text>
<text x="128.8" y="202.6" transform="rotate(90 128.8 202.6)">C87</text>
<text x="132.4" y="200.7">+5V</text>
<text x="74" y="205.8" transform="rotate(90 74 205.8)">GND</text>
<text x="82.9" y="204.6" transform="rotate(90 82.9 204.6)">2SC2603</text>
<text x="84.2" y="204.6" transform="rotate(90 84.2 204.6)">Q75</text>
<text x="100.7" y="207.1" transform="rotate(90 100.7 207.1)">GND</text>
<text x="129.6" y="209.9" transform="rotate(90 129.6 209.9)">IC65P</text>
<text x="58.6" y="211.3">-VRI/5.??</text>
<text x="67.9" y="212.5">R458</text>
<text x="68.7" y="210.1">10K</text>
<text x="76.8" y="214.8" transform="rotate(90 76.8 214.8)">C138</text>
<text x="78.7" y="214.9" transform="rotate(90 78.7 214.9)">R459</text>
<text x="79.3" y="214" transform="rotate(90 79.3 214)">0.0027</text>
<text x="81.1" y="215.3" transform="rotate(90 81.1 215.3)">5.6K</text>
<text x="86.2" y="211.3">+VRI/5.??</text>
<text x="102" y="213.4" transform="rotate(90 102 213.4)">IC65A</text>
<text x="106.1" y="213.4" transform="rotate(90 106.1 213.4)">M5218</text>
<text x="108.2" y="210.3" transform="rotate(90 108.2 210.3)">VR24G$1</text>
<text x="109.3" y="210.3" transform="rotate(90 109.3 210.3)">50KB</text>
<text x="78.7" y="220" transform="rotate(90 78.7 220)">R461</text>
<text x="81.1" y="220.4" transform="rotate(90 81.1 220.4)">5.6K</text>
<text x="82.9" y="219.7" transform="rotate(90 82.9 219.7)">2SC2603</text>
<text x="84.2" y="219.7" transform="rotate(90 84.2 219.7)">Q76</text>
<text x="120.2" y="217.7">-VRI/5.??</text>
<text x="126" y="219.7" transform="rotate(90 126 219.7)">GND</text>
<text x="126.3" y="217.8" transform="rotate(90 126.3 217.8)">10/16</text>
<text x="128.8" y="217.8" transform="rotate(90 128.8 217.8)">C86</text>
<text x="130.1" y="217.8" transform="rotate(90 130.1 217.8)">10/16</text>
<text x="132.6" y="217.8" transform="rotate(90 132.6 217.8)">C60</text>
<text x="134.4" y="217.7">+VRI/5.??</text>
<text x="59.2" y="226.6">-VRI/5.??</text>
<text x="67.9" y="227.8">R460</text>
<text x="68.7" y="225.3">10K</text>
<text x="74" y="222.3" transform="rotate(90 74 222.3)">GND</text>
<text x="76.8" y="224.3" transform="rotate(90 76.8 224.3)">390p</text>
<text x="79.3" y="224.3" transform="rotate(90 79.3 224.3)">C139</text>
<text x="86.2" y="226.6">+VRI/5.??</text>
<text x="104.5" y="222.3" transform="rotate(90 104.5 222.3)">CRASH_OUT</text>
</g>
<g font-size="1.1" fill="#808080">
<text x="112.3" y="69.5" transform="rotate(90 112.3 69.5)">9</text>
<text x="114.8" y="69.5" transform="rotate(90 114.8 69.5)">8</text>
<text x="107.5" y="76.2">3</text>
<text x="109.7" y="77.8" transform="rotate(90 109.7 77.8)">2</text>
<text x="111" y="76.2">1</text>
<text x="113.6" y="75" transform="rotate(90 113.6 75)">10</text>
<text x="119.6" y="74.9">M1</text>
<text x="123.4" y="75.5">P$1</text>
<text x="113.6" y="83.5" transform="rotate(90 113.6 83.5)">6</text>
<text x="116.1" y="83.5" transform="rotate(90 116.1 83.5)">5</text>
<text x="125.1" y="81.2">11</text>
<text x="131" y="82.5">12</text>
<text x="131" y="80">13</text>
<text x="114.8" y="88.9" transform="rotate(90 114.8 88.9)">4</text>
<text x="99.6" y="94.9" transform="rotate(90 99.6 94.9)">4</text>
<text x="102.1" y="94.9" transform="rotate(90 102.1 94.9)">3</text>
<text x="103.4" y="94.9" transform="rotate(90 103.4 94.9)">5</text>
<text x="105.9" y="94.9" transform="rotate(90 105.9 94.9)">6</text>
<text x="119.9" y="94.3" transform="rotate(90 119.9 94.3)">10</text>
<text x="122.4" y="94.4" transform="rotate(90 122.4 94.4)">11</text>
<text x="123.7" y="94.9" transform="rotate(90 123.7 94.9)">9</text>
<text x="126.3" y="94.9" transform="rotate(90 126.3 94.9)">8</text>
<text x="99" y="97.8" transform="rotate(90 99 97.8)">R</text>
<text x="101.6" y="97.8" transform="rotate(90 101.6 97.8)">CLK</text>
<text x="102.8" y="97.8" transform="rotate(90 102.8 97.8)">D</text>
<text x="105.4" y="97.8" transform="rotate(90 105.4 97.8)">S</text>
<text x="119.3" y="97.8" transform="rotate(90 119.3 97.8)">R</text>
<text x="121.8" y="97.8" transform="rotate(90 121.8 97.8)">CLK</text>
<text x="123.1" y="97.8" transform="rotate(90 123.1 97.8)">D</text>
<text x="125.7" y="97.8" transform="rotate(90 125.7 97.8)">S</text>
<text x="99" y="102.3" transform="rotate(90 99 102.3)">Q</text>
<text x="99.6" y="105.4" transform="rotate(90 99.6 105.4)">2</text>
<text x="105.4" y="102.3" transform="rotate(90 105.4 102.3)">Q</text>
<text x="105.9" y="105.4" transform="rotate(90 105.9 105.4)">1</text>
<text x="119.3" y="102.3" transform="rotate(90 119.3 102.3)">Q</text>
<text x="119.9" y="105.4" transform="rotate(90 119.9 105.4)">12</text>
<text x="125.7" y="102.3" transform="rotate(90 125.7 102.3)">Q</text>
<text x="126.3" y="105.4" transform="rotate(90 126.3 105.4)">13</text>
<text x="114.8" y="111.4" transform="rotate(90 114.8 111.4)">2</text>
<text x="117.4" y="111.4" transform="rotate(90 117.4 111.4)">1</text>
<text x="116.1" y="116.9" transform="rotate(90 116.1 116.9)">3</text>
<text x="112.5" y="127.5">VCC</text>
<text x="112.6" y="128.8">VPP</text>
<text x="113.2" y="131.3">OE</text>
<text x="116.1" y="130.8">22</text>
<text x="116.1" y="127">28</text>
<text x="116.1" y="128.2">1</text>
<text x="81.8" y="137.1">15</text>
<text x="85.4" y="137.7">Q5</text>
<text x="88.4" y="133.9">RES</text>
<text x="88.5" y="135.1">CLK</text>
<text x="89.3" y="137.7">D5</text>
<text x="92.9" y="133.3">1</text>
<text x="92.9" y="134.5">9</text>
<text x="92.9" y="137.1">14</text>
<text x="105.6" y="135.8">12</text>
<text x="105.6" y="137.1">13</text>
<text x="105.7" y="134.5">11</text>
<text x="108.2" y="135.1">D0</text>
<text x="108.2" y="136.4">D1</text>
<text x="108.2" y="137.7">D2</text>
<text x="113.3" y="132.6">CE</text>
<text x="113.4" y="135.1">A0</text>
<text x="113.4" y="136.4">A1</text>
<text x="113.4" y="137.7">A2</text>
<text x="116.1" y="134.5">10</text>
<text x="116.1" y="135.8">9</text>
<text x="116.1" y="137.1">8</text>
<text x="116.1" y="132">20</text>
<text x="131.9" y="137.1">6</text>
<text x="131.9" y="135.8">7</text>
<text x="131.9" y="134.5">9</text>
<text x="134.8" y="137.7">Q3</text>
<text x="134.8" y="136.4">Q2</text>
<text x="134.8" y="135.1">Q1</text>
<text x="138.8" y="135.1">P1</text>
<text x="142.5" y="134.5">10</text>
<text x="81.8" y="139.6">10</text>
<text x="81.8" y="138.3">12</text>
<text x="82.4" y="143.4">2</text>
<text x="82.4" y="142.2">5</text>
<text x="82.4" y="140.9">7</text>
<text x="85.4" y="142.7">Q1</text>
<text x="85.4" y="141.5">Q2</text>
<text x="85.4" y="140.2">Q3</text>
<text x="85.4" y="138.9">Q4</text>
<text x="89.3" y="142.7">D1</text>
<text x="89.3" y="141.5">D2</text>
<text x="89.3" y="140.2">D3</text>
<text x="89.3" y="138.9">D4</text>
<text x="92.9" y="143.4">3</text>
<text x="92.9" y="142.2">4</text>
<text x="92.9" y="140.9">6</text>
<text x="92.9" y="139.6">11</text>
<text x="92.9" y="138.3">13</text>
<text x="105.6" y="138.3">15</text>
<text x="105.6" y="139.6">16</text>
<text x="105.6" y="140.9">17</text>
<text x="105.6" y="142.2">18</text>
<text x="105.6" y="143.4">19</text>
<text x="108.2" y="138.9">D3</text>
<text x="108.2" y="140.2">D4</text>
<text x="108.2" y="141.5">D5</text>
<text x="108.2" y="142.7">D6</text>
<text x="113.4" y="138.9">A3</text>
<text x="113.4" y="140.2">A4</text>
<text x="113.4" y="141.5">A5</text>
<text x="113.4" y="142.7">A6</text>
<text x="116.1" y="138.3">7</text>
<text x="116.1" y="139.6">6</text>
<text x="116.1" y="140.9">5</text>
<text x="116.1" y="142.2">4</text>
<text x="116.1" y="143.4">3</text>
<text x="131.3" y="143.4">13</text>
<text x="131.9" y="140.9">2</text>
<text x="131.9" y="139.6">3</text>
<text x="131.9" y="142.2">4</text>
<text x="131.9" y="138.3">5</text>
<text x="134.8" y="141.5">Q6</text>
<text x="134.8" y="140.2">Q5</text>
<text x="134.8" y="142.7">Q7</text>
<text x="134.8" y="138.9">Q4</text>
<text x="85.4" y="144">Q0</text>
<text x="89.3" y="144">D0</text>
<text x="108.2" y="144">D7</text>
<text x="112.8" y="147.8">A10</text>
<text x="112.9" y="149.1">A11</text>
<text x="113.4" y="144">A7</text>
<text x="113.4" y="145.3">A8</text>
<text x="113.4" y="146.5">A9</text>
<text x="116.1" y="144.7">25</text>
<text x="116.1" y="146">24</text>
<text x="116.1" y="147.2">21</text>
<text x="116.1" y="148.5">23</text>
<text x="116.1" y="149.8">2</text>
<text x="131.3" y="144.7">12</text>
<text x="131.3" y="146">14</text>
<text x="131.3" y="147.2">15</text>
<text x="131.9" y="148.5">1</text>
<text x="134.8" y="145.3">Q9</text>
<text x="134.8" y="149.1">Q12</text>
<text x="134.8" y="144">Q8</text>
<text x="134.8" y="146.5">Q10</text>
<text x="134.8" y="147.8">Q11</text>
<text x="137.9" y="149.1">RES</text>
<text x="142.5" y="148.5">11</text>
<text x="112.4" y="155.4">GND</text>
<text x="112.8" y="152.9">A14</text>
<text x="112.8" y="150.3">A12</text>
<text x="112.8" y="151.6">A13</text>
<text x="116.1" y="154.9">14</text>
<text x="116.1" y="152.3">27</text>
<text x="116.1" y="151">26</text>
<text x="131.9" y="152.3">3</text>
<text x="131.9" y="153.6">4</text>
<text x="131.9" y="154.9">5</text>
<text x="134.8" y="152.9">Q0</text>
<text x="134.8" y="154.1">Q1</text>
<text x="134.8" y="155.4">Q2</text>
<text x="138.1" y="152.9">CLK</text>
<text x="138.7" y="154.1">EN</text>
<text x="142.5" y="152.3">1</text>
<text x="142.5" y="153.6">2</text>
<text x="131.9" y="156.1">6</text>
<text x="134.8" y="156.7">Q3</text>
<text x="137.9" y="156.7">RES</text>
<text x="142.5" y="156.1">7</text>
<text x="125" y="163.7" transform="rotate(90 125 163.7)">NON_INV_INPUT2</text>
<text x="127.5" y="166.6" transform="rotate(90 127.5 166.6)">INV_INPUT2</text>
<text x="72.9" y="178.9" transform="rotate(90 72.9 178.9)">NON_INV_INPUT2</text>
<text x="126.3" y="178.1" transform="rotate(90 126.3 178.1)">OUT2</text>
<text x="75.5" y="181.9" transform="rotate(90 75.5 181.9)">INV_INPUT2</text>
<text x="125.6" y="191.7">8</text>
<text x="131" y="191.7">16</text>
<text x="74.2" y="193.3" transform="rotate(90 74.2 193.3)">OUT2</text>
<text x="125.6" y="194.2">8</text>
<text x="125.6" y="196.8">7</text>
<text x="131" y="194.2">16</text>
<text x="131" y="196.8">14</text>
<text x="103.4" y="200.5" transform="rotate(90 103.4 200.5)">NON_INV_INPUT1</text>
<text x="105.9" y="203.4" transform="rotate(90 105.9 203.4)">INV_INPUT1</text>
<text x="125.6" y="199.3">7</text>
<text x="131" y="199.3">14</text>
<text x="112" y="205">M1</text>
<text x="115.8" y="205.6">P$1</text>
<text x="104.7" y="214.9" transform="rotate(90 104.7 214.9)">OUT1</text>
<text x="112.3" y="210.1" transform="rotate(90 112.3 210.1)">1</text>
<text x="112.3" y="213.6" transform="rotate(90 112.3 213.6)">3</text>
<text x="113.6" y="212">2</text>
<text x="124.5" y="210.7">PWR-</text>
<text x="132.3" y="210.7">PWR+</text>
<text x="104.1" y="227.4" transform="rotate(90 104.1 227.4)">J3-2</text>
</g>
<g font-size=".9" fill="#800000">
<text x="79.4" y="168.3" transform="rotate(90 79.4 168.3)">+</text>
<text x="106.1" y="197.1" transform="rotate(90 106.1 197.1)">+</text>
<text x="128.8" y="201.7">+</text>
<text x="128.8" y="217">+</text>
<text x="132.6" y="217">+</text>
</g>
<g font-size=".9" fill="#808080">
<text x="125.5" y="195.3">VSS</text>
<text x="125.7" y="192.8">VSS</text>
<text x="125.7" y="197.9">VSS</text>
<text x="129.9" y="195.3">VDD</text>
<text x="129.9" y="192.8">VDD</text>
<text x="129.9" y="197.9">VDD</text>
<text x="125.7" y="200.4">VSS</text>
<text x="129.9" y="200.4">VDD</text>
</g>
</svg>
